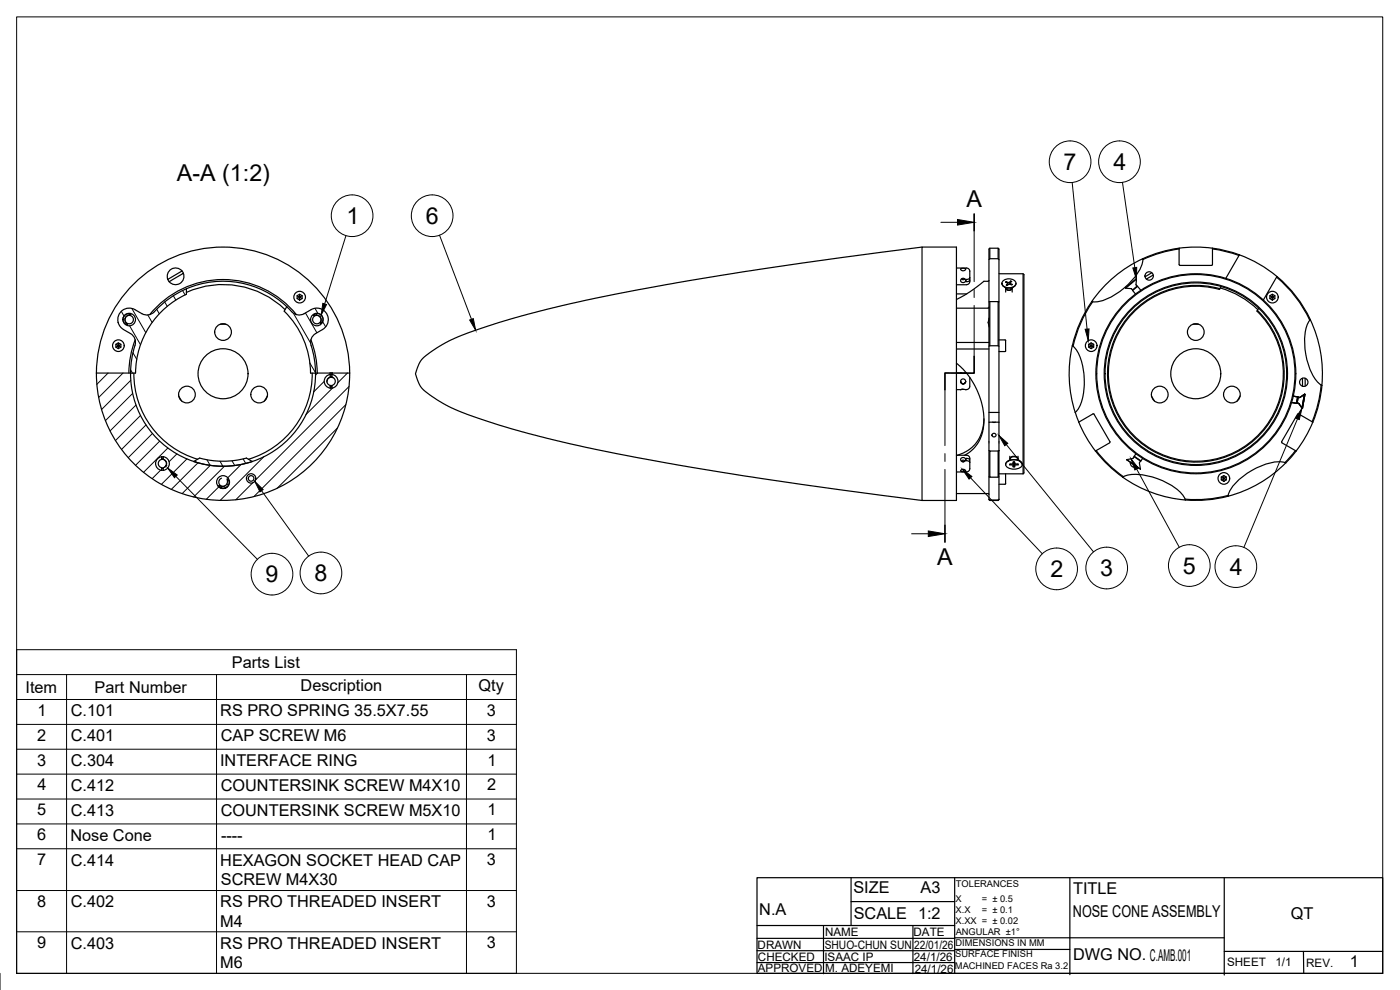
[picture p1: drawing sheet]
<svg xmlns="http://www.w3.org/2000/svg" width="420mm" height="297mm" viewBox="0 0 420 297" stroke-linecap="round" stroke-linejoin="round" font-family="sans-serif">
<!-- layer: Visible -->
<g fill="none" stroke="#000" stroke-width=".36">
<path d="M276.7 74.1h10.3v76.1h-10.3zM276.7 74.1l-24 3.2-30.2 4.3-22.3 3.8-24.5 4.7-19.1 4.7-14.4 4.5-7.7 3.1-3.6 2.1-3.3 2.4a8.6 8.6 0 0 0-2.8 5.6l.6 1.8a10.6 10.6 0 0 0 5.2 5.3l3.2 1.9 3.6 1.7 12.4 4.3 14.5 4 14.5 3.3 21.4 4.1 22.3 3.7 30.2 4.4 24 3.2M296.8 77.9l.3-.3h2.5l.2 .3M297.1 74.5v3.1M299.6 77.6v-3.1l.2 .2v52M299.6 74.5h-2.5l-.3 .2v52M343 77.6a38 38 0 0 0-15.4 12.9M343 77.6v.3M353.9 74.5v4.9M353.9 74.7a37.7 37.7 0 0 0-10.9 3.2 14.1 14.1 0 0 1-5.7 8.6 13.9 13.9 0 0 1-9.5 4h-.2M353.9 79.4l.2 .2h9.5M363.9 74.5v4.9l-.3 .2"/>
<path d="M363.9 74.7l4.5 .9 3.5 1.1M372 76.5a38 38 0 0 1 11.2 6.5M372 76.5l-4.1 7M372 76.5a38 38 0 0 0-29 1.1M35.4 96.7l.7 1.3 1 .9a5.6 5.6 0 0 1 3.2 2.4l.3 .6a9.3 9.3 0 0 1-.8 4.4l-.6 5.6M37.5 94.5l.9-.4 .9 .2-1 .3-.6 .7-.2 1 .6 1.1-.7-.3-.5-1 .1-.8zM42.6 94.1a6.4 6.4 0 0 0-3.7-1.7 3.4 3.4 0 0 0-3.4 4.3M44.9 94.4a28.3 28.3 0 0 1 44.1 0M46.3 93.5l-.9 .7-1.1 .3-1.7-.4M54.6 81.3l-4.2 2.5M54.6 81.3l.4 .7M54.6 81.3a2.51 2.51 0 0 0-3.2-.6 2.51 2.51 0 0 0-1 3.1"/>
<path d="M55 82l-4.2 2.5M55 82a2.51 2.51 0 0 1-1.4 3.2 2.51 2.51 0 0 1-3.2-1.4M55.9 86.7l.1 1.6a26.3 26.3 0 0 0-15.3 23.6l-1.5 .1M55.9 87.7a26.8 26.8 0 0 1 29.7 5.2M56 86.6a27.8 27.8 0 0 0-9.7 6.9M56 86.6a27.8 27.8 0 0 1 30.1 5.4M66 97.3h1.8M85.3 93.4a26.3 26.3 0 0 1 7.9 18.5l1.5 .1M86.1 92l-.8 1.4M86.1 92l.3 .3a4.1 4.1 0 0 0 4.3 2.1l.6-.3M89.2 88.7l.7-.4 .8 .4v.9l-.8 .4-.7-.4zM89.2 89.6l.7-.4v.8"/>
<path d="M89.9 88.3v.9l-.7-.5M90.7 88.7l-.8 .5 .8 .4M91.2 94.1l2.2-1.2a3.4 3.4 0 0 1 4.7 1.3 3.4 3.4 0 0 1-1.3 4.7 5.6 5.6 0 0 0-3.3 2.4l-.3 1.1 .2 1.2a27.8 27.8 0 0 1 1.3 8.3M94.2 94.5l1.1-.4 1.1 .4 .4 .6 .1 .8-.5 1.1h-.3l.3-1.1-.4-.9-.7-.4-1.2 .1zM287 80.4h3.1a1.53 1.53 0 0 1 .9 1.9v1M287 85.4h3M287 92.5h9.5M287 88.2h3.1M288.3 80.7l1.1-.2 .4 .3-.4 .4h-.5l-.5-.2zM288.6 83.7a.61 .61 0 0 0 1 0M289.9 83.8l.7-.1 .4-.4v.8l-.3 .3-.8 .1zM291 84v.4a.97 .97 0 0 1-.9 1"/>
<path d="M296.5 84.4h-1.2l-4.2 3.2-4.1 2.2M296.5 96.8l.3 1.3M296.8 95.5l-.3 1.2M296.8 84.1l-.2 .3M296.8 92.2l-.2 .2M297.1 90.5v13.2l-.3 .2M299.6 90.5l-2.8 .1M299.8 82.1h7.2l.3 .3v59.5l-.3 .3M299.8 90.6l-.2-.1v13.2l.2 .2M300.7 85a2.31 2.31 0 0 0 3.9 .8l.3-.8M301 84.3a2.45 2.45 0 0 1 3.9 .7 2.32 2.32 0 0 1-2.1 1.3 2.32 2.32 0 0 1-2.1-1.3zM301.6 86.2l.7 .3"/>
<path d="M301.8 86.5v1.1M301.9 86.3a.92 .92 0 0 0 .9 .9 .92 .92 0 0 0 .9-.9 .94 .94 0 0 1-.9 .7 .94 .94 0 0 1-.9-.7M302 84.5l-.2 .2 .5 .2M302.3 84.9l.1 .2-.4 .4 .2 .2 .6-.5 .3 .1M302.4 85.1l.1 .4M303.1 84.9v.4l.5 .2 .2-.1-.5-.3M303.1 85v.3M303.2 84.8l.1 .3M303.3 84.3l-.5 .5-.8-.3 .1 .3M303.3 84.3l-.1 .5M303.3 84.3l.3 .2-.4 .3M303.8 86.5v1.1"/>
<path d="M303.9 86.2l-.6 .3M307 82.1v60.1M327.7 90.5a38 38 0 0 0-5.9 13.2M327.9 90.5a37.8 37.8 0 0 0-5.8 13.4M337.8 86.5l1.7 .1 .4 .4M339.9 87v.2M339.9 87.2l.9 1M341.1 83.8l-3.3 2.7M341.1 83.8l-3.3 2.5v.2M341.1 83.8l-.2 1.6 .3 .5M341.2 85.9l-1.3 1.1M341.2 85.9h.2"/>
<path d="M341.4 85.9l-1.5 1.3M341.4 85.9l1 1.2M345.7 81.8l-2.1 1.2M346.1 82.5l-2.1 1.2M358 97.3h1.8M366.1 86.6a26.5 26.5 0 0 0-33.6 27.7 26.5 26.5 0 0 0 37.7 21.8 26.5 26.5 0 0 0 7.2-43M366.2 86.4a26.7 26.7 0 0 1 11.3 6.5M366.5 86l-.5 .9a26.3 26.3 0 0 0-33.3 27.4 26.3 26.3 0 0 0 37.4 21.6 26.3 26.3 0 0 0 7.1-42.5M377.7 92.5l-.5 .9M381.1 88.7l.7-.4 .8 .4v.9l-.8 .4-.7-.4zM381.1 89.6l.7-.4v.8M381.8 88.3v.9l-.7-.5"/>
<path d="M382.6 88.7l-.8 .5 .8 .4M383.1 83.2a37.7 37.7 0 0 1 10 12.9M383.2 83l-4.1 7M383.2 83a38 38 0 0 1 10.1 12.9M393.1 96.1a14.2 14.2 0 0 0-1.2 10.2 14 14 0 0 0 4.7 9.3h.1M393.2 95.9l-.1 .2M393.2 95.9a38.1 38.1 0 0 1 .8 30.7M28.9 111.9h10.3M34.8 103.3l.7-.4 .8 .4v.9l-.8 .4-.7-.4zM34.8 104.2l.7-.5v.9M35.5 102.9v.8l-.7-.4M36.3 103.3l-.8 .4 .8 .5"/>
<path d="M39.2 111.9a27.8 27.8 0 0 0 27.7 28 27.8 27.8 0 0 0 27.8-28M40.2 111.9a26.8 26.8 0 0 0 19.1 25.9M40.6 101.9a28.3 28.3 0 0 0-1.9 10M53.6 118.8l.9 1.5M80.2 118.8l-.9 1.5M93.3 101.9a28.3 28.3 0 0 1 1.9 10M93.7 111.9a26.8 26.8 0 0 1-19.1 25.9M94.7 111.9h4.4M98.3 114l-.2 .6M99 111.9h5.9M99.1 115.8l.4 .1zM99.1 113h.5"/>
<path d="M99.1 116.4v.1M99.1 112.4h.1M99.1 112.4v.8M99.1 113.2a1.26 1.26 0 0 0-1 1.2 1.26 1.26 0 0 0 1 1.2v.8M99.1 112.4h.5M99.1 116.4h.5M99.1 112.4a2.06 2.06 0 0 0-1.8 2 2.06 2.06 0 0 0 1.8 2.1M99.6 112.4h.1M99.6 112.4v.8M99.6 112.4a2.06 2.06 0 0 1 1.8 2 2.06 2.06 0 0 1-1.8 2v-.8a1.26 1.26 0 0 0 1-1.2 1.26 1.26 0 0 0-1-1.2M99.6 115.9h-.1M99.7 111.9h-.7"/>
<path d="M100 113.3l-.3-.1a1.36 1.36 0 0 0-1.5 .8M287 109l3.1 3 2.2 3.3 1.9 4.2 1 4.3 .1 2.8-.2 2.1-1 3.2-1.8 2.6-1.4 1.2-1.4 .9M287 111.9h1.3M287 116.9h1.3M287 104.7h9.8M287 102.8h9.8M288.3 111.9h1.5zM288.3 114.4l.2 .5a.74 .74 0 0 0 .8 .2 .74 .74 0 0 0 .5-.7M288.3 114.4a.75 .75 0 0 0 .8 .8 .75 .75 0 0 0 .7-.8M289.1 116.8l-.8 .1h1.6M289.8 111.9h.1M289.9 111.9h.1"/>
<path d="M289.9 111.9v.1M289.9 116.9h.1M291 113.2v3.1l-.4 .4-.7 .2M297.1 103.7h2.5M299.8 102h1.8l.2 .2M301.8 102.2v3.1M301.8 105.3l-.2 .2h-1.8M321.8 103.7a38 38 0 0 0 .9 20M321.8 103.7l.2 .2M322 103.9a14.4 14.4 0 0 1 3.4 10 13.3 13.3 0 0 1-2.7 9.8M326.7 103.3l.8-.4 .7 .4v.9l-.7 .4-.8-.4zM326.7 104.2l.8-.5v.9"/>
<path d="M327.5 102.9v.8l-.8-.4M328.2 103.3l-.7 .4 .7 .5M345.6 118.8l.9 1.5M372.2 118.8l-.9 1.5M388.1 118.9l1.3 .2M389.4 119.1l-.3 1.9M389.4 119.1l.2 .1M389.6 119.2l-.3 1.8M389.6 119.2l.4 .1M390.9 113.5v2.4M391.5 118.3l-.7 4.1M391.5 118.3l.1 .2-.8 3.9"/>
<path d="M391.5 118.3l-1.5 1M391.7 113.5v2.4M396.5 115.5a37.8 37.8 0 0 1-2.7 11M48.5 137.8a1.29 1.29 0 0 1 1.4 1 1.29 1.29 0 0 1-.9 1.5M48.5 137.7h.5M48.5 137.1h.1M48.5 137.1v.8M48.5 137.8a1.26 1.26 0 0 0-1 1.3 1.26 1.26 0 0 0 1 1.2M48.5 137.1h.5M48.5 137a2.06 2.06 0 0 0-1.8 2.1 2.06 2.06 0 0 0 1.8 2M49 137.1h.1M49 137.1v.8"/>
<path d="M49 137a2.07 2.07 0 0 1 1.8 2.1 2.07 2.07 0 0 1-1.8 2v-.7h-.5M49.2 137.9l.3 .2a1.29 1.29 0 0 1 0 2l-.1 .1M59.9 137.4a26.3 26.3 0 0 0 14.1 0l1.7 1.1a27.9 27.9 0 0 1-17.6 0l1.8-1.1M287 136.6h3M288.5 138.3a.62 .62 0 0 1 1.1 0M289.9 137.5l1.1 .3v.9l-.2-.3-.9-.2zM290.1 136.6a1.27 1.27 0 0 1 .9 1.4M291 138.7v1a1.53 1.53 0 0 1-.9 1.9h-3.1M295.3 125.7l-.2 1.9-.5 2.2-1.4 2.8-1.4 1.6-1.2 .9-3.3 1.5M296.8 135.2v7.8l.3 .2M296.8 123.7h3M297.9 126.6h.8"/>
<path d="M299.6 135.3l.2-.1v7.8l-.2 .2zM299.6 135.3h-2.5v7.9h2.5M299.8 126.7v8.5M299.8 126.7h-3v8.5l.3 .1M301.8 139.3a2.93 2.93 0 0 1 4.3-1l.6 .6 .1 .5M301.8 139.3v.1M302.1 138.6a3.5 3.5 0 0 1 4.6 .4 1.53 1.53 0 0 1-1.7 1.7h-1.4a1.39 1.39 0 0 1-1.4-.5 1.39 1.39 0 0 1-.1-1.6zM303.1 136.9v.7M303.1 138a1.19 1.19 0 0 1 1.2-1 1.19 1.19 0 0 1 1.2 1M303.2 137.8a1.15 1.15 0 0 1 1.8-.8 .55 .55 0 0 1 .4 .8M303.4 137.8l-.9 .6M304.1 139v-.4h.4v1.5l.1-.5 1-.1-.2-.3"/>
<path d="M304.1 139l-.2 .2h-.9v.3M304.2 138.6l-.1 1.5-.1-.5-1-.1 .2-.3M304.5 139l.2 .2h.9v.3M305.2 137.8l.9 .6M305.5 136.9v.7M322.7 123.7l1.1 2.9M323.7 126.6a38.3 38.3 0 0 0 13.2 16.6M328.3 124.3l4.8 8.4-4.1 2.5M328.3 124.3l-.3-.1-4.3 2.5M329 135.2l-.3 .1M329 135.2a37.7 37.7 0 0 0 8.2 7.8M338.2 137.9l4.1 2.8"/>
<path d="M338.2 137.9l4 2.9M339.5 138.9l-.3-.2a1.26 1.26 0 0 0 .6 1.3 1.26 1.26 0 0 0 1.3 0M340.4 137l1.9 1.3M340.4 137l-.5 .6-1.7 .3M340.4 136.9l2 1.4M340.4 136.9v.1M340.9 136.2l-.5 .7M342 138.8l.3 1.9M342.3 138.3l-.3 .5M342.4 138.3h-.1M342.9 137.6l-.5 .7M385.6 138.8l.3 .1"/>
<path d="M385.6 138.8a14.2 14.2 0 0 0-9.9 2.4 14.1 14.1 0 0 0-7.1 7.4 37.7 37.7 0 0 1-12.9 1.2M385.9 138.9a38 38 0 0 1-17.4 10M387.6 120.7l1.5 .3M388.8 135.2l-3.2 3.6M389.3 121l.5 .1 1 1.3M389.3 121h-.2M389.4 124.3l-4.8 8.4 4.4 2.6M389.4 124.3l.3-.1 4.3 2.5a38.7 38.7 0 0 1-8.1 12.2M48.5 140.6h.5M48.5 141.1h.1M48.5 140.3v.8M48.5 141.1h.5"/>
<path d="M65.4 145.8l1.3 .7h.8l.6-.4 .7-1.2-.2-.8-.4-.4v1.1l-.4 .8-.8 .4-1.3-.3 .3 .5 .8 .3 1.3-.4M66.5 143.5l-.7 .6v1.2l.9 .6 1-.3M287 148.1h9.5M288.4 141.1l.9-.3 .5 .5-1 .2-.5-.1zM296.6 148.1l.2 .2M296.8 143v5.8a.87 .87 0 0 0 .3 1.2h2.5M296.8 149.8l.3 .4h2.5M297.1 150v.2M299.6 150l.2-.2zM299.8 143v6.8M299.8 142.2h7.2M301.8 142.2v2.9"/>
<path d="M301.8 145.1l-.2 .2h-1.8M304.1 140.1h.4M336.9 143.2a38 38 0 0 0 18.8 6.8M337.2 143a14.2 14.2 0 0 1 10.2 .6 14.1 14.1 0 0 1 8.3 6.2v.2M337.2 143l-.3 .2M342.3 140.7l-.1 .1M366.5 143.1l.8-.4 .7 .4v.9l-.7 .4-.8-.4zM366.5 144l.8-.4v.8M367.3 142.7v.9l-.8-.5M368 143.1l-.7 .5 .7 .4M368.5 148.9a38 38 0 0 1-12.7 1.1M368.6 148.6l-.1 .3"/>
<circle cx="38.8" cy="95.9" r="1.26"/>
<circle cx="38.8" cy="95.9" r="1.87"/>
<circle cx="66.9" cy="99.6" r="2.51"/>
<circle cx="89.9" cy="89.2" r="1.75"/>
<circle cx="95.1" cy="95.9" r="1.26"/>
<circle cx="95.1" cy="95.9" r="1.87"/>
<circle cx="289" cy="84.1" r=".69"/>
<circle cx="344.9" cy="82.8" r="1.26"/>
<circle cx="358.9" cy="99.6" r="2.51"/>
<circle cx="381.9" cy="89.2" r="1.75"/>
<circle cx="35.5" cy="103.7" r="1.75"/>
<circle cx="56.1" cy="118.4" r="2.51"/>
<circle cx="66.9" cy="112.1" r="7.5"/>
<circle cx="66.9" cy="112.1" r="38"/>
<circle cx="77.8" cy="118.4" r="2.51"/>
<circle cx="289.1" cy="114.4" r=".75"/>
<circle cx="327.5" cy="103.7" r="1.75"/>
<circle cx="348.1" cy="118.4" r="2.51"/>
<circle cx="358.9" cy="112.1" r="7.5"/>
<circle cx="358.9" cy="112.1" r="30"/>
<circle cx="358.9" cy="112.1" r="27.5"/>
<circle cx="358.9" cy="112.1" r="27.3"/>
<circle cx="358.9" cy="112.1" r="29.8"/>
<circle cx="369.7" cy="118.4" r="2.51"/>
<circle cx="391.3" cy="114.7" r="1.26"/>
<circle cx="289.1" cy="137.9" r=".72"/>
<circle cx="298.3" cy="130.5" r=".59"/>
<circle cx="66.9" cy="144.6" r="1.94"/>
<circle cx="75.4" cy="143.5" r="1.41"/>
<circle cx="75.4" cy="143.5" r=".84"/>
<circle cx="367.3" cy="143.5" r="1.75"/>
</g>
<g fill="#000">
<circle cx="99.4" cy="113.2" r=".18"/>
<circle cx="49.8" cy="139.7" r=".18"/>
</g>
<!-- layer: TITLEBLOCK -->
<g fill="none" stroke="#000" stroke-width=".36">
<path d="M227.2 263.3h187.8v28.7h-187.8zM227.2 277.7h59.3M247.1 277.7v14.5M255.4 263.3v14.4M255.4 270.5h31.1M274 277.7v14.4M286.5 263.3v28.7M321.1 263.3v29.1M367.4 263.3v29.3M227.2 281.5h59.3M227.2 285.2h59.3M227.2 288.8h59.3"/>
<path d="M286.5 281.4h80.9M286.5 284.9h34.6M367.4 285.5h47.6M391.2 285.5l.1 6.4"/>
</g>
<!-- layer: BORDER -->
<path d="M5 5.1h410v286.9h-410zM0 292v5" fill="none" stroke="#000" stroke-width=".3"/>
<!-- layer: Balloons -->
<g fill="none" stroke="#000" stroke-width=".3">
<circle cx="321.2" cy="48.5" r="6.3"/>
<circle cx="336" cy="48.5" r="6.3"/>
<circle cx="105.7" cy="64.7" r="6.3"/>
<circle cx="129.7" cy="64.7" r="6.3"/>
<circle cx="81.6" cy="172.3" r="6.3"/>
<circle cx="96.3" cy="171.9" r="6.3"/>
<circle cx="317.1" cy="170.7" r="6.3"/>
<circle cx="332.1" cy="170.4" r="6.3"/>
<circle cx="356.9" cy="169.7" r="6.3"/>
<circle cx="370.9" cy="170" r="6.3"/>
</g>
<!-- layer: 0 -->
<path d="M96.9 91l1.1 .4-1.6 3.1zM140.9 96l1.1-.4 .7 3.5zM325.7 98.8l1.1-.1-.2 3.5zM340 80.4l1.1-.2v3.6zM299.8 130.7l2.7 2.3-1 .7zM390.8 122.4l-.9 3.5-1-.5zM50.3 140.4l2.9 2.1-.8 .8zM76.5 144.4l2.5 2.5-1 .7zM288.8 140.8l2.9 2.2-.9 .7zM339.4 137.7l2.2 2.7-1 .6z" fill="#000" stroke="#000" stroke-width=".3"/>
<path d="M321.8 54.8l4.4 43.9M336.9 54.7l3.7 25.6M103.8 70.7l-6.4 20.5M131.9 70.6l9.6 25.2M302 133.4l26.2 32.2M389.4 125.7l-16.1 38.6M52.8 142.9l24.4 24.9M78.5 147.2l14.1 19.7M291.3 143.3l21.5 22.8M341.1 140.7l12.8 23.5" fill="none" stroke="#000" stroke-width=".3"/>
<!-- layer: Hatching -->
<g fill="none" stroke="#000" stroke-width=".3">
<path d="M36.4 93.4l.8 1.5M38.2 97.2l-.2 .2M38.9 97.8l3.3 5.6M39.6 92.5l4.2 7.3M44.4 94.5l1.3 2.3M47 92.8l.8 1.4M49.4 90.6l.8 1.3M52 88.7l.8 1.3M54.8 87.2l.7 1.3M88.1 94l5.1 8.9M91.7 93.9l3.4 6M94.5 92.5l.9 1.6"/>
<path d="M95.2 94.1l-.3 .5M96.8 96.5l.9 1.6M32.4 111.9l-3.3 3.4M36.9 111.9l-7.3 7.4M39.2 111l.6 1M39.2 114.1l-8.7 8.8M39.8 118l-8.2 8.2M39.9 105.8l1.1 2M93 108.9l1.7 2.9M95.3 111.9l-.6 .7M97.3 114.5l-3.2 3.1M99.8 111.9l-.5 .5"/>
<path d="M99.8 116.4l-8 8M104.3 111.9l-2.9 3M104.7 116l-28.1 28.1M40.8 121.5l-7.8 7.8M42.2 124.7l-7.6 7.5M43.8 127.5l-7.3 7.4M45.7 130.1l-7.2 7.2M47.9 132.4l-7.2 7.2M50.4 134.4l-7.3 7.3M53.1 136.2l-2.4 2.3M56.1 137.7l-7.7 7.6M58.6 138.2l.3 .5"/>
<path d="M59.4 138.9l-8 7.9M62.1 138l1 1.6-8.4 8.5M66 138.4l.9 1.5M67.4 139.9l-9.3 9.2M69.6 138.2l.8 1.5M72.4 139.3l-4 4M73 137.7l.7 1.4M79.2 137l-13.1 13.1M101.3 128.4l-18.1 18.1M103.8 121.4l-27.6 27.6M48.2 141.1l-2.5 2.5M65.6 146.1l-3.7 3.7"/>
<path d="M68.1 145.1l.4 .5M75.9 144.9l-5.1 5.1"/>
</g>
<!-- layer: Section Lines -->
<path d="M292.4 64.2v5M292.4 106.9v5.1l-8.8-.1v5M283.6 157.6v5.1" fill="none" stroke="#000" stroke-width=".51"/>
<path d="M282.4 66.7h5M292.4 69.2v15.3M292.4 86.9v2.4M292.4 91.6v15.3M283.6 116.9v16.8M283.6 136.1v2.4M283.6 140.9v16.7M273.6 160.2h5" fill="none" stroke="#000" stroke-width=".3"/>
<path d="M287.4 65.9l5 .8-5 .8zM278.6 159.3l5 .9-5 .8z" fill="#000" stroke="#000" stroke-width=".3"/>
<!-- layer: Parts Lists -->
<g fill="none" stroke="#000" stroke-width=".3">
<path d="M5 194.9h150v97.1h-150zM5 202.4h150M5 209.9h150M5 217.3h150M20 202.4v89.6M65 202.4v89.6M140 202.4v89.6M5 224.8h150M5 232.3h150M5 239.7h150M5 247.2h150M5 254.7h150"/>
<path d="M5 267.2h150M5 279.6h150"/>
</g>
<g font-size="7">
<text x="319.2" y="51">7</text>
<text x="334.1" y="51">4</text>
<text x="53.1" y="54.4">A-A (1:2)</text>
<text x="290" y="62.2">A</text>
<text x="104" y="67.3">1</text>
<text x="127.8" y="67.2">6</text>
<text x="281.3" y="169.6">A</text>
<text x="315.2" y="173.2">2</text>
<text x="330.2" y="172.9">3</text>
<text x="355" y="172.2">5</text>
<text x="369.1" y="172.5">4</text>
<text x="79.7" y="174.7">9</text>
<text x="94.4" y="174.4">8</text>
</g>
<g font-size="4.9">
<text x="69.6" y="200.4">Parts List</text>
<text x="7.7" y="207.9">Item</text>
<text x="28.4" y="207.9">Part Number</text>
<text x="90.2" y="207.4">Description</text>
<text x="143.6" y="207.4">Qty</text>
<text x="11.3" y="214.8">1</text>
<text x="21.3" y="214.9">C.101</text>
<text x="66.1" y="214.9">RS PRO SPRING 35.5X7.55</text>
<text x="146.1" y="214.8">3</text>
<text x="11.2" y="222.3">2</text>
<text x="21.3" y="222.4">C.401</text>
<text x="66.3" y="222.4">CAP SCREW M6</text>
<text x="146.1" y="222.3">3</text>
<text x="11.1" y="229.7">3</text>
<text x="21.3" y="229.9">C.304</text>
<text x="66" y="229.9">INTERFACE RING</text>
<text x="146.3" y="229.7">1</text>
<text x="11.2" y="237.2">4</text>
<text x="21.3" y="237.3">C.412</text>
<text x="66.3" y="237.3">COUNTERSINK SCREW M4X10</text>
<text x="146.2" y="237.2">2</text>
<text x="11.1" y="244.6">5</text>
<text x="21.3" y="244.8">C.413</text>
<text x="66.3" y="244.8">COUNTERSINK SCREW M5X10</text>
<text x="146.3" y="244.7">1</text>
<text x="11.2" y="252.1">6</text>
<text x="21.1" y="252.3">Nose Cone</text>
<text x="66.3" y="252.2">----</text>
<text x="146.3" y="252.1">1</text>
<text x="11.1" y="259.6">7</text>
<text x="21.3" y="259.7">C.414</text>
<text x="66.1" y="259.7">HEXAGON SOCKET HEAD CAP</text>
<text x="146.1" y="259.6">3</text>
<text x="66.3" y="265.6">SCREW M4X30</text>
<text x="256.1" y="267.9">SIZE</text>
<text x="276.3" y="267.9">A3</text>
<text x="322.1" y="268.1">TITLE</text>
<text x="11.1" y="272.1">8</text>
<text x="21.3" y="272.3">C.402</text>
<text x="66.1" y="272.3">RS PRO THREADED INSERT</text>
<text x="146.1" y="272.1">3</text>
<text x="227.9" y="274.4">N.A</text>
<text x="256.2" y="275.8">SCALE 1:2</text>
<text x="322" y="275.1">NOSE CONE ASSEMBLY</text>
<text x="387.4" y="275.7">QT</text>
<text x="66.1" y="278.1">M4</text>
<text x="11.1" y="284.5">9</text>
<text x="21.3" y="284.6">C.403</text>
<text x="66.1" y="284.6">RS PRO THREADED INSERT</text>
<text x="146.1" y="284.5">3</text>
<text x="66.1" y="290.5">M6</text>
<text x="322" y="288.2">DWG NO. C.AMB.001</text>
<text x="405.2" y="290.3">1</text>
</g>
<g font-size="3.5">
<text x="247.6" y="280.7">NAME</text>
<text x="274.2" y="280.8">DATE</text>
<text x="227.4" y="284.7">DRAWN</text>
<text x="247.5" y="284.8">SHUO-CHUN SUN</text>
<text x="274.4" y="284.7">22/01/26</text>
<text x="227.4" y="291.7">APPROVED</text>
<text x="227.5" y="288.3">CHECKED</text>
<text x="247.4" y="288.3">ISAAC IP</text>
<text x="247.6" y="291.7">M. ADEYEMI</text>
<text x="274.3" y="288.4">24/1/26</text>
<text x="274.5" y="291.8">24/1/26</text>
<text x="368.3" y="289.9">SHEET</text>
<text x="382.8" y="289.9">1/1</text>
<text x="392" y="290">REV.</text>
</g>
<g font-size="2.8">
<text x="286.9" y="266.3">TOLERANCES</text>
<text x="286.8" y="270.5">X</text>
<text x="286.8" y="273.9">X.X</text>
<text x="294.6" y="270.5">= ± 0.5</text>
<text x="294.6" y="273.9">= ± 0.1</text>
<text x="286.8" y="277.2">X.XX = ± 0.02</text>
<text x="286.8" y="280.6">ANGULAR ±1°</text>
<text x="286.7" y="287.3">SURFACE FINISH</text>
<text x="286.8" y="284">DIMENSIONS IN MM</text>
<text x="286.6" y="290.6">MACHINED FACES Ra 3.2</text>
</g>
</svg>
